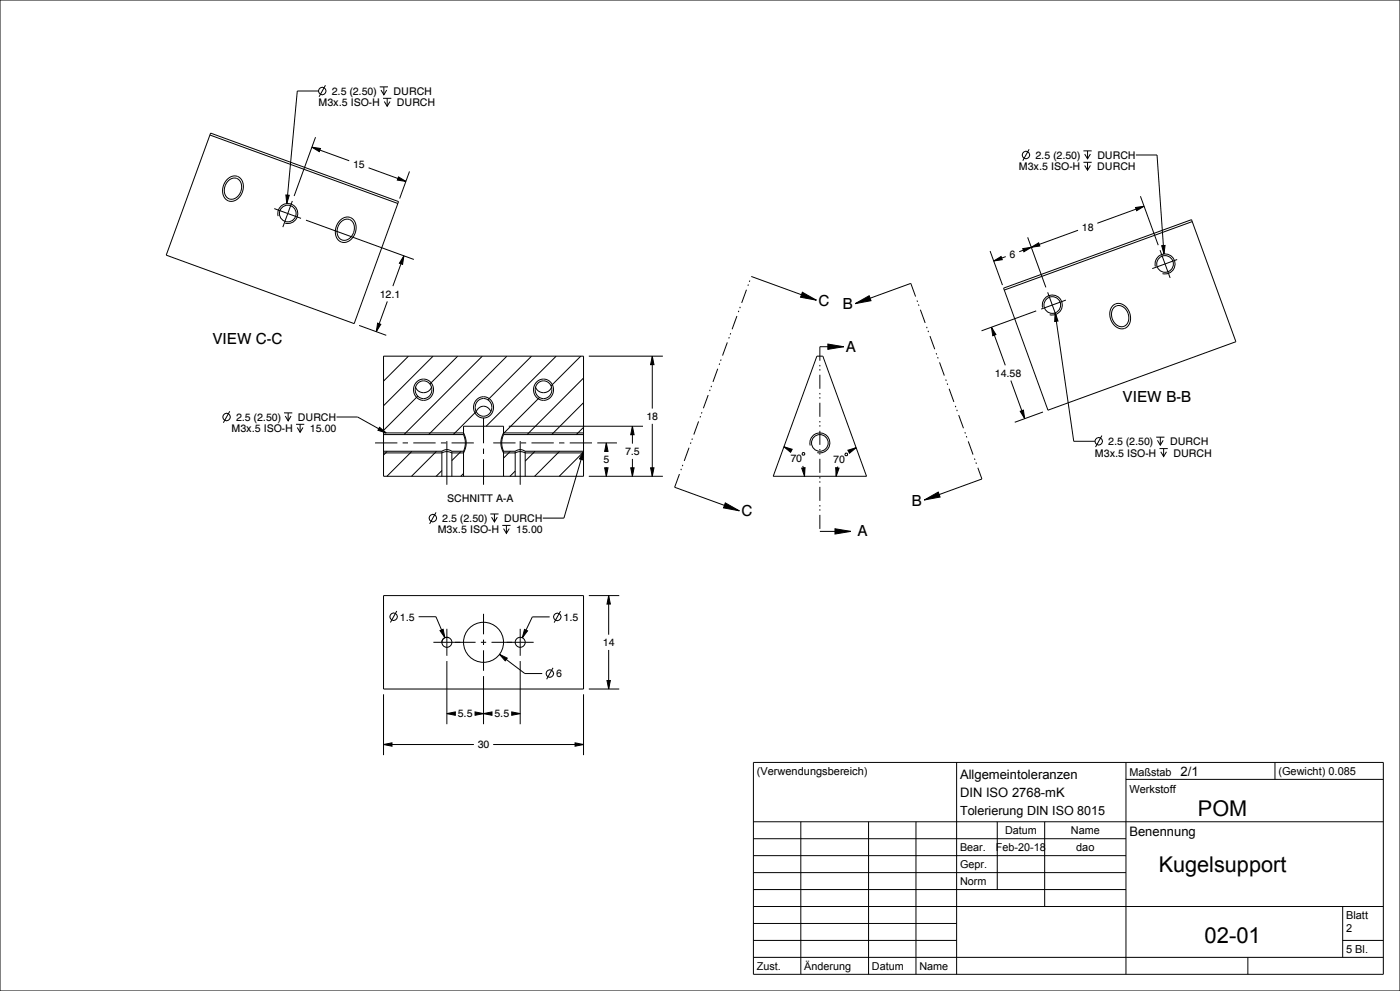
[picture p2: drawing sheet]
<svg xmlns="http://www.w3.org/2000/svg" width="420mm" height="297mm" viewBox="0 0 420 297" stroke-linecap="round" stroke-linejoin="round" font-family="sans-serif">
<g fill="#000">
<path d="M93.6 44.1l2.5 .4-.3 1zM119.5 53l2.3 1.4-2.6-.4zM85.8 58.4l1 .1-.8 2.5zM121.2 76.7l-.4 2.5-1-.3zM298.1 78.2l2.2-1.3 .4 .9zM309.4 74.1l2.2-1.3 .3 .9zM306.8 74.5l2.6-.4-2.2 1.4zM340.7 62.2l2.5-.4-2.2 1.3zM348.5 73.6h1l-.3 2.5zM113.3 96.8l.9 .4-1.3 2.2zM240.7 87.6l4.2 2.4-4.7-.9zM256.6 91l4.2-2.4 .5 1.5z"/>
<path d="M297.4 98.1l1.4 2.2-1 .3zM316.5 93.8l.9 2.4-1 .2zM195.7 106.7l.5 2.6h-1zM248.4 103.1l4.7 .8-4.7 .8zM113.9 128.1l1.9 1.6-2.4-.7zM175.1 135.2l-.3 2.6-.9-.3zM181.9 132.7l.5 2.6h-1zM189.7 127.7l.5 2.6h-1zM235.2 133.9l2.5 .7-.5 .9zM254.4 134.9l2.4-.7-2 1.6zM306.1 123.3l.9-.4 .4 2.6zM181.4 140.2h1l-.5 2.5z"/>
<path d="M189.2 140.2h1l-.5 2.5zM195.2 140.2h1l-.5 2.5zM217.6 150.7l4.2 2.4-4.7-.9zM240.5 140.3l1-.1-.1 2.5zM250.7 140.2l1 .1-.8 2.4zM250.5 158.5l4.8 .8-4.8 .8zM277.3 149.8l4.2-2.3 .5 1.5zM182.6 178.5l.5 2.5h-1zM132 189l.9-.4 .6 2.5zM149.8 196.1l2.4 1.1-.6 .9zM157.3 188.6l1 .5-1.6 2zM134.1 213.9l2.5-.5v1z"/>
<path d="M142.5 213.4l2.6 .5-2.6 .5zM145.1 213.9l2.5-.5v1zM153.5 213.4l2.6 .5-2.6 .5zM182.1 204h1l-.5 2.5zM115.1 223.1l2.5-.5v1zM172.5 222.6l2.6 .5-2.6 .5z"/>
</g>
<g fill="none" stroke="#000" stroke-width=".3">
<path d="M0 0h420v297h-420zM95.5 27.3h-6.3l-3.2 33.7M97.6 25.6l-1.9 3.4M113.9 26h2.5M114.3 27l.9 1.4 .8-1.4M114.9 29.5h2.5M115.2 26v2.4M115.3 30.4l.9 1.4 .8-1.4M116.2 29.5v2.3M68.2 53.7a2.75 2.75 0 0 1 3.3-.7 2.75 2.75 0 0 1 1.5 3.1 3.8 3.8 0 0 1-4.6 4 4.1 4.1 0 0 1-.2-6.4zM68.5 54.2a2.34 2.34 0 0 1 3-.5 2.34 2.34 0 0 1 1 2.9 2.97 2.97 0 0 1-4.2 2.7 3.6 3.6 0 0 1 .2-5.1zM85.8 58.4l1 .1-.8 2.5z"/>
<path d="M93.6 44.1l2.5 .4-.3 1zM93.6 44.1l11.2 4.1M94.7 41.1l-6.5 17.6M110.6 50.3l11.2 4.1M119.5 53l2.3 1.4-2.6-.4zM122.8 51.4l-2.9 8.1M308.7 44.7l-1.9 3.5M325 48.6h2.5M325 45.2h2.5M325.4 49.6l.9 1.4 .8-1.4M325.4 46.2l.9 1.4 .8-1.4M326.3 48.6v2.4"/>
<path d="M326.3 45.2v2.4M340.8 46.4h6.3l2.1 29.7M342.1 58.8l5.4 14.7M83.4 64.8a3 3 0 0 1 2.7-3.8 3 3 0 0 1 3.2 3.3 3 3 0 0 1-3.7 2.6M91.8 66l32.4 11.8M102 66a2.75 2.75 0 0 1 3.4-.7 2.75 2.75 0 0 1 1.4 3.1 3.8 3.8 0 0 1-4.6 4 4.1 4.1 0 0 1-.2-6.4zM102.3 66.5a2.34 2.34 0 0 1 3-.5 2.34 2.34 0 0 1 1 2.9 2.97 2.97 0 0 1-4.2 2.7 3.6 3.6 0 0 1 .2-5.1zM121.2 76.7l-.4 2.5-1-.3zM121.2 76.7l-3.3 9.1M297 75.2l3.7 10.2M298.1 78.2l2.2-1.3 .4 .9zM301.7 76.9l-3.6 1.3"/>
<path d="M306.8 74.5l2.6-.4-2.2 1.4zM308.3 71.1l5.5 15M309.4 74.1l2.2-1.3 .3 .9zM323.4 69l-17.6 6.4M340.7 62.2l2.5-.4-2.2 1.3zM343.2 61.8l-14 5.1M346.6 79.9a3 3 0 0 1 2.7-3.8 3 3 0 0 1 3.2 3.3 3 3 0 0 1-3.8 2.6M348.5 73.6h1l-.3 2.5zM107.7 97.5l8.2 3M113.3 96.8l.9 .4-1.3 2.2zM116.2 90.3l-3.3 9.1M225.4 82.9l19.5 7.1"/>
<path d="M240.7 87.6l4.2 2.4-4.7-.9zM256.6 91l4.2-2.4 .5 1.5zM273.2 84.9l-16.6 6.1M297.4 98.1l1.4 2.2-1 .3zM297.4 98.1l4.2 11.4M310.9 93.2l-16.4 5.9M312.8 92.2a3 3 0 0 1 2.6-3.8 3 3 0 0 1 3.3 3.3 3 3 0 0 1-3.8 2.6M316.5 93.8l.9 2.4-1 .2zM316.5 93.8l5.6 38.5h6.4M333.8 91.7a3.1 3.1 0 0 1 5 1.7 3.3 3.3 0 0 1-2.3 5.2 4.4 4.4 0 0 1-2.7-6.9zM334.3 92.1a2.76 2.76 0 0 1 4.2 2.1 2.52 2.52 0 0 1-.2 2.6 2.52 2.52 0 0 1-2.5 1 3.7 3.7 0 0 1-1.5-5.7zM115.1 106.7h60v36h-60z"/>
<path d="M115.2 106.7l-.1 .1M122.5 106.7l-7.4 7.5M124.9 114.5a3.1 3.1 0 0 1 4.9 .9 3.1 3.1 0 0 1-2 4.5 3.2 3.2 0 0 1-3.4-1.6 3.2 3.2 0 0 1 .5-3.8zM125.3 114.9a2.54 2.54 0 0 1 3.6 .2 2.54 2.54 0 0 1-.2 3.6 2.54 2.54 0 0 1-3.6-.2 2.79 2.79 0 0 1 .2-3.6zM125.4 118.7l-10.3 10.3M129.4 116a2.55 2.55 0 0 1-2.3 1.7 2.55 2.55 0 0 1-2.4-1.7M129.9 106.7l-14.8 14.9M137.3 106.7l-8.4 8.4M142.9 119.8a3.1 3.1 0 0 1 4.9 .9 3.1 3.1 0 0 1-2 4.5 3.2 3.2 0 0 1-3.4-1.7 3.2 3.2 0 0 1 .5-3.7zM144.7 106.7l-23.5 23.5M152.1 106.7l-23.5 23.5M159.5 106.7l-13.2 13.2"/>
<path d="M160.9 114.5a3.1 3.1 0 0 1 4.9 .9 3.1 3.1 0 0 1-2 4.5 3.2 3.2 0 0 1-3.4-1.6 3.2 3.2 0 0 1 .5-3.8zM161.3 114.9a2.54 2.54 0 0 1 3.6 .2 2.54 2.54 0 0 1-.2 3.6 2.54 2.54 0 0 1-3.6-.2 2.79 2.79 0 0 1 .2-3.6zM161.9 119.1l-10.8 10.8M165.4 116a2.55 2.55 0 0 1-2.3 1.7 2.55 2.55 0 0 1-2.4-1.7M166.8 106.7l-21 21M174.2 106.7l-8.9 9M175.1 113.3l-17 16.9M176.6 106.7h22.3M195.7 106.7l.5 2.6h-1zM195.7 106.7v15.8M246 103.9h7.1M248.4 103.1l4.7 .8-4.7 .8z"/>
<path d="M303.3 114.1l4.1 11.4M68.9 123.3l-1.9 3.4M85.2 123.7h2.5M85.6 124.7l.8 1.4 .9-1.4M86.4 123.7v2.4M88.8 127.2h2.5M89.2 128.1l.8 1.5 .9-1.5M90 127.2v2.4M100.9 125h6.4l8.5 4.7M112.5 132.7h6.7M113.9 128.1l1.9 1.6-2.4-.7zM115.1 129.7h24a6 6 0 0 1 0 6h-3.5a3 3 0 0 0-3 0h-17.5"/>
<path d="M115.1 135.2h17.5M115.1 130.2h24M116.2 135.2l-1.1 1.2M120.8 132.7h1.6M123.6 135.2l-7.5 7.5M124 132.7h6.7M131 135.2l-7.5 7.5M132.3 132.7h1.6M132.6 135.2a2.5 2.5 0 0 1 3 0M132.6 135.2v7.5M135.5 132.7h6.6M135.6 135.2v7.5"/>
<path d="M135.6 135.2h3.5M138.3 135.2l-2.7 2.8M139.1 130.2a6 6 0 0 1 0 5M139.1 130.2v-2.5h12v2.5M139.1 135.2v7.5M142.9 123.3l-6.9 6.9M143.3 120.2a2.54 2.54 0 0 1 3.6 .2 2.54 2.54 0 0 1-.2 3.6 2.54 2.54 0 0 1-3.6-.2 2.79 2.79 0 0 1 .2-3.6zM145.1 125.2v7.6M145.1 134.4v1.6M145.1 137.6v7.7M147.3 123.4a2.31 2.31 0 0 0-2.2-1.7 2.31 2.31 0 0 0-2.2 1.7M148 132.7h6.7"/>
<path d="M151.1 130.2a6 6 0 0 0 0 5M151.1 135.2h3.5M151.1 130.2h24M151.1 135.2v7.5M152.6 127.7h40.3M153.1 135.2l-2 2.1M154.6 135.2a2.5 2.5 0 0 1 3 0M154.6 135.2v7.5M156.3 132.7h1.5M157.6 135.2h17.5l-5.9 20.1h-6.4M157.6 135.2v7.5M159.4 132.7h6.7"/>
<path d="M160.5 135.2l-2.9 3M167.7 132.7h1.6M167.9 135.2l-7.5 7.5M170.9 132.7h6.7M175.1 135.2l-.3 2.6-.9-.3zM175.1 129.7h-24a6 6 0 0 0 0 6h3.5a3 3 0 0 1 3 0h17.5M175.1 120.7l-9.6 9.5M175.1 128.1l-2.2 2.1M175.1 135.5l-7.3 7.2M179.2 132.7h5.9M181.9 132.7l.5 2.6h-1zM181.9 132.7v2.8"/>
<path d="M189.7 127.7l.5 2.6h-1zM189.7 127.7v5.3M189.7 137.5v5.2M195.7 127v15.7M235.2 133.9l2.5 .7-.5 .9zM235.2 133.9l2.2 1.2M240.7 135.8l.5-.2 .2 .6-.6 .2zM240.8 139.6l.6 3.1M243.1 133.5a3 3 0 0 1 2.6-3.7 3 3 0 0 1 3.2 3.2 3 3 0 0 1-3.7 2.6M251.3 139.8l-.4 2.9M253.7 135.8l.6 .2-.2 .6-.6-.2zM254.4 134.9l2.4-.7-2 1.6z"/>
<path d="M256.8 134.2l-2 1M306.1 123.3l.9-.4 .4 2.6zM312.9 123.5l-8.5 3.1M330.6 130.5l-1.9 3.5M346.9 131h2.4M347.2 132l.9 1.4 .9-1.4M347.9 134.4h2.4M348.1 131v2.4M348.2 135.4l.9 1.4 .8-1.4M349.1 134.4v2.4M130.8 153.6l-1.9 3.4M132.6 141l-1.8 1.7"/>
<path d="M139.1 141.9l-.9 .8M147.1 154h2.5M147.5 155l.8 1.4 .9-1.4M148.3 154v2.4M150.7 157.5h2.5M151.1 158.4l.8 1.4 .9-1.4M151.9 157.5v2.3M154.6 141.2l-1.6 1.5M176.6 142.7h22.3M181.4 140.2h1l-.5 2.5zM181.9 140v2.7M189.2 140.2h1l-.5 2.5z"/>
<path d="M195.2 140.2h1l-.5 2.5zM202.4 146l19.4 7.1M217.6 150.7l4.2 2.4-4.7-.9zM240.5 140.3l1-.1-.1 2.5zM246 159.3h9.3M250.5 158.5l4.8 .8-4.8 .8zM250.7 140.2l1 .1-.8 2.4zM277.3 149.8l4.2-2.3 .5 1.5zM294.6 143.6l-17.3 6.2M176.6 178.5h9.2M182.6 178.5l.5 2.5h-1zM182.6 178.5v11.7"/>
<path d="M119 183.1l-1.9 3.4M125.6 184.8h5.2l2.7 6.3M132 189l.9-.4 .6 2.5zM134.1 198.1v18.9M134.7 191.1a1.5 1.5 0 0 0-2.1 1.4M136.5 192.5h6.2M144.3 192.5h1.6M145.1 184v6.1M145.1 191.7v1.6M145.1 194.9v6.1M147.5 192.5h6.1M149.8 196.1l2.4 1.1-.6 .9z"/>
<path d="M149.8 196.1l7.7 5.8h5.2M156.1 198.1v18.9M157.3 188.6l1 .5-1.6 2zM164.9 184.9h-5.2l-3 6.2M168.1 183.2l-1.9 3.4M182.6 194.8v11.7M115.1 208.1v18.2M134.1 213.9l2.5-.5v1zM134.1 213.9h2.1M142.5 213.4l2.6 .5-2.6 .5zM142.9 213.9h4.3M145.1 213.9l2.5-.5v1z"/>
<path d="M145.1 202.6v14.4M153.5 213.4l2.6 .5-2.6 .5zM153.9 213.9h2.2M165.9 200.1l-1.9 3.5M175.1 208.1v18.2M176.6 206.5h9.2M182.1 204h1l-.5 2.5zM115.1 223.1l2.5-.5v1zM115.1 223.1h27.1M148 223.1h27.1M172.5 222.6l2.6 .5-2.6 .5zM226 228.5h189v63.5h-189z"/>
<path d="M287 228.5v63.5M337.8 233.6h77.2M337.8 228.5v63.5M382.5 228.5v5.1M226 246.3h189M226 251.4h111.8M226 256.4h111.8M240.2 246.3v45.7M260.6 246.3v45.7M274.8 246.3v45.7M299.2 246.3v20.3M313.4 246.3v25.4"/>
<path d="M226 261.5h111.8M226 266.6h111.8M226 271.7h189M226 276.8h61M402.8 271.7v15.2M226 281.8h61M226 286.9h189M374.4 286.9v5.1M402.8 281.8h12.2"/>
<circle cx="96.7" cy="27.3" r="1.12"/>
<circle cx="307.8" cy="46.4" r="1.12"/>
<circle cx="86.3" cy="64" r="2.5"/>
<circle cx="349.5" cy="79.1" r="2.5"/>
<circle cx="315.7" cy="91.4" r="2.5"/>
<circle cx="67.9" cy="125" r="1.12"/>
<circle cx="246" cy="132.7" r="2.5"/>
<circle cx="329.6" cy="132.3" r="1.12"/>
<circle cx="129.8" cy="155.3" r="1.12"/>
<circle cx="118.1" cy="184.8" r="1.12"/>
<circle cx="145.1" cy="192.5" r="6"/>
<circle cx="156.1" cy="192.5" r="1.5"/>
<circle cx="167.2" cy="184.9" r="1.12"/>
<circle cx="164.9" cy="201.9" r="1.12"/>
</g>
<path d="M273.2 84.9l21.4 58.7M246 103.9v55.4M202.4 146l23-63.1" fill="none" stroke="#000" stroke-width=".3" stroke-dasharray="4.2 1.3 .4 .8 .4 1.3" stroke-linecap="butt"/>
<!-- layer: 02___PRT_ALL_AXES -->
<g fill="none" stroke="#000" stroke-width=".3">
<path d="M82.3 62.5l8 2.9M87.7 60.2l-2.9 7.9M348 75l3 8.3M353.2 77.8l-7.5 2.7M314.3 87.6l2.7 7.5M319.8 89.9l-7.5 2.7M134.1 132.2v13.1M156.1 132.2v13.1M130 192.5h8.1M134.1 188.5v8M152 192.5h8.1M156.1 188.5v8"/>
<circle cx="134.1" cy="192.5" r="1.5"/>
</g>
<!-- layer: 06___PRT_ALL_SURFS -->
<path d="M63.2 39.9l56.4 20.5-13.4 36.6-56.3-20.5zM63 40.5l56.4 20.5M357.7 66.4l-56.4 20.5M301.1 86.4l56.4-20.6 13.3 36.6-56.4 20.5zM245.1 106.7h1.8l13.1 36h-28zM115.1 178.5h60v28h-60z" fill="none" stroke="#000" stroke-width=".3"/>
<text font-size="6.6" x="361.4" y="282.5">02-01</text>
<g font-size="6.5">
<text x="359.4" y="244.6">POM</text>
<text x="347.6" y="261.4">Kugelsupport</text>
</g>
<g font-size="4.6">
<text x="245.6" y="91.6">C</text>
<text x="252.7" y="92.7">B</text>
<text x="63.7" y="103">VIEW C-C</text>
<text x="253.8" y="105.6">A</text>
<text x="336.8" y="120.6">VIEW B-B</text>
<text x="222.5" y="154.7">C</text>
<text x="273.5" y="151.5">B</text>
<text x="257.2" y="160.8">A</text>
</g>
<g font-size="3.9">
<text x="288" y="233.6">Allgemeintoleranzen</text>
<text x="354.2" y="232.5">2/1</text>
<text x="288" y="239">DIN ISO 2768-mK</text>
<text x="338.8" y="250.6">Benennung</text>
</g>
<text font-size="3.8" x="288" y="244.2">Tolerierung DIN ISO 8015</text>
<g font-size="3.3">
<text x="227" y="232.3">(Verwendungsbereich)</text>
<text x="338.8" y="232.5">Maßstab</text>
<text x="383.5" y="232.3">(Gewicht) 0.085</text>
<text x="338.8" y="237.8">Werkstoff</text>
<text x="301.5" y="250.1">Datum</text>
<text x="321.3" y="250.1">Name</text>
<text x="288" y="255.1">Bear.</text>
<text x="298.8" y="255.1">Feb-20-18</text>
<text x="322.8" y="255.2">dao</text>
<text x="288" y="260.2">Gepr.</text>
<text x="288" y="265.3">Norm</text>
<text x="403.8" y="275.5">Blatt</text>
<text x="403.8" y="279.3">2</text>
<text x="403.8" y="285.7">5 Bl.</text>
<text x="227" y="290.7">Zust.</text>
<text x="241.3" y="290.7">Änderung</text>
<text x="261.6" y="290.7">Datum</text>
<text x="275.8" y="290.7">Name</text>
</g>
<g font-size="3.2">
<text x="99.5" y="28.4">2.5 (2.50)</text>
<text x="118.1" y="28.4">DURCH</text>
<text x="95.5" y="31.8">M3x.5 ISO-H</text>
<text x="119.1" y="31.8">DURCH</text>
<text x="310.6" y="47.6">2.5 (2.50)</text>
<text x="329.2" y="47.6">DURCH</text>
<text x="105.9" y="50.4">15</text>
<text x="305.6" y="51">M3x.5 ISO-H</text>
<text x="329.2" y="51">DURCH</text>
<text x="324.6" y="69.1">18</text>
<text x="302.9" y="77.3">6</text>
<text x="113.9" y="89.2">12.1</text>
<text x="298.4" y="112.9">14.58</text>
<text x="193.9" y="125.9">18</text>
<text x="69.4" y="129.6">M3x.5 ISO-H</text>
<text x="70.8" y="126.1">2.5 (2.50)</text>
<text x="89.4" y="126.1">DURCH</text>
<text x="93" y="129.6">15.00</text>
<text x="187.5" y="136.4">7.5</text>
<text x="328.5" y="136.8">M3x.5 ISO-H</text>
<text x="332.5" y="133.4">2.5 (2.50)</text>
<text x="351" y="133.4">DURCH</text>
<text x="352" y="136.8">DURCH</text>
<text x="181" y="138.9">5</text>
<text x="237.1" y="138.5">70</text>
<text x="250" y="138.7">70</text>
<text x="134.1" y="150.5">SCHNITT A-A</text>
<text x="131.3" y="159.8">M3x.5 ISO-H</text>
<text x="132.7" y="156.4">2.5 (2.50)</text>
<text x="151.3" y="156.4">DURCH</text>
<text x="154.9" y="159.8">15.00</text>
<text x="120" y="186">1.5</text>
<text x="169.1" y="186">1.5</text>
<text x="180.8" y="193.6">14</text>
<text x="166.9" y="203">6</text>
<text x="137.3" y="215">5.5</text>
<text x="148.3" y="215">5.5</text>
<text x="143.3" y="224.3">30</text>
</g>
</svg>
